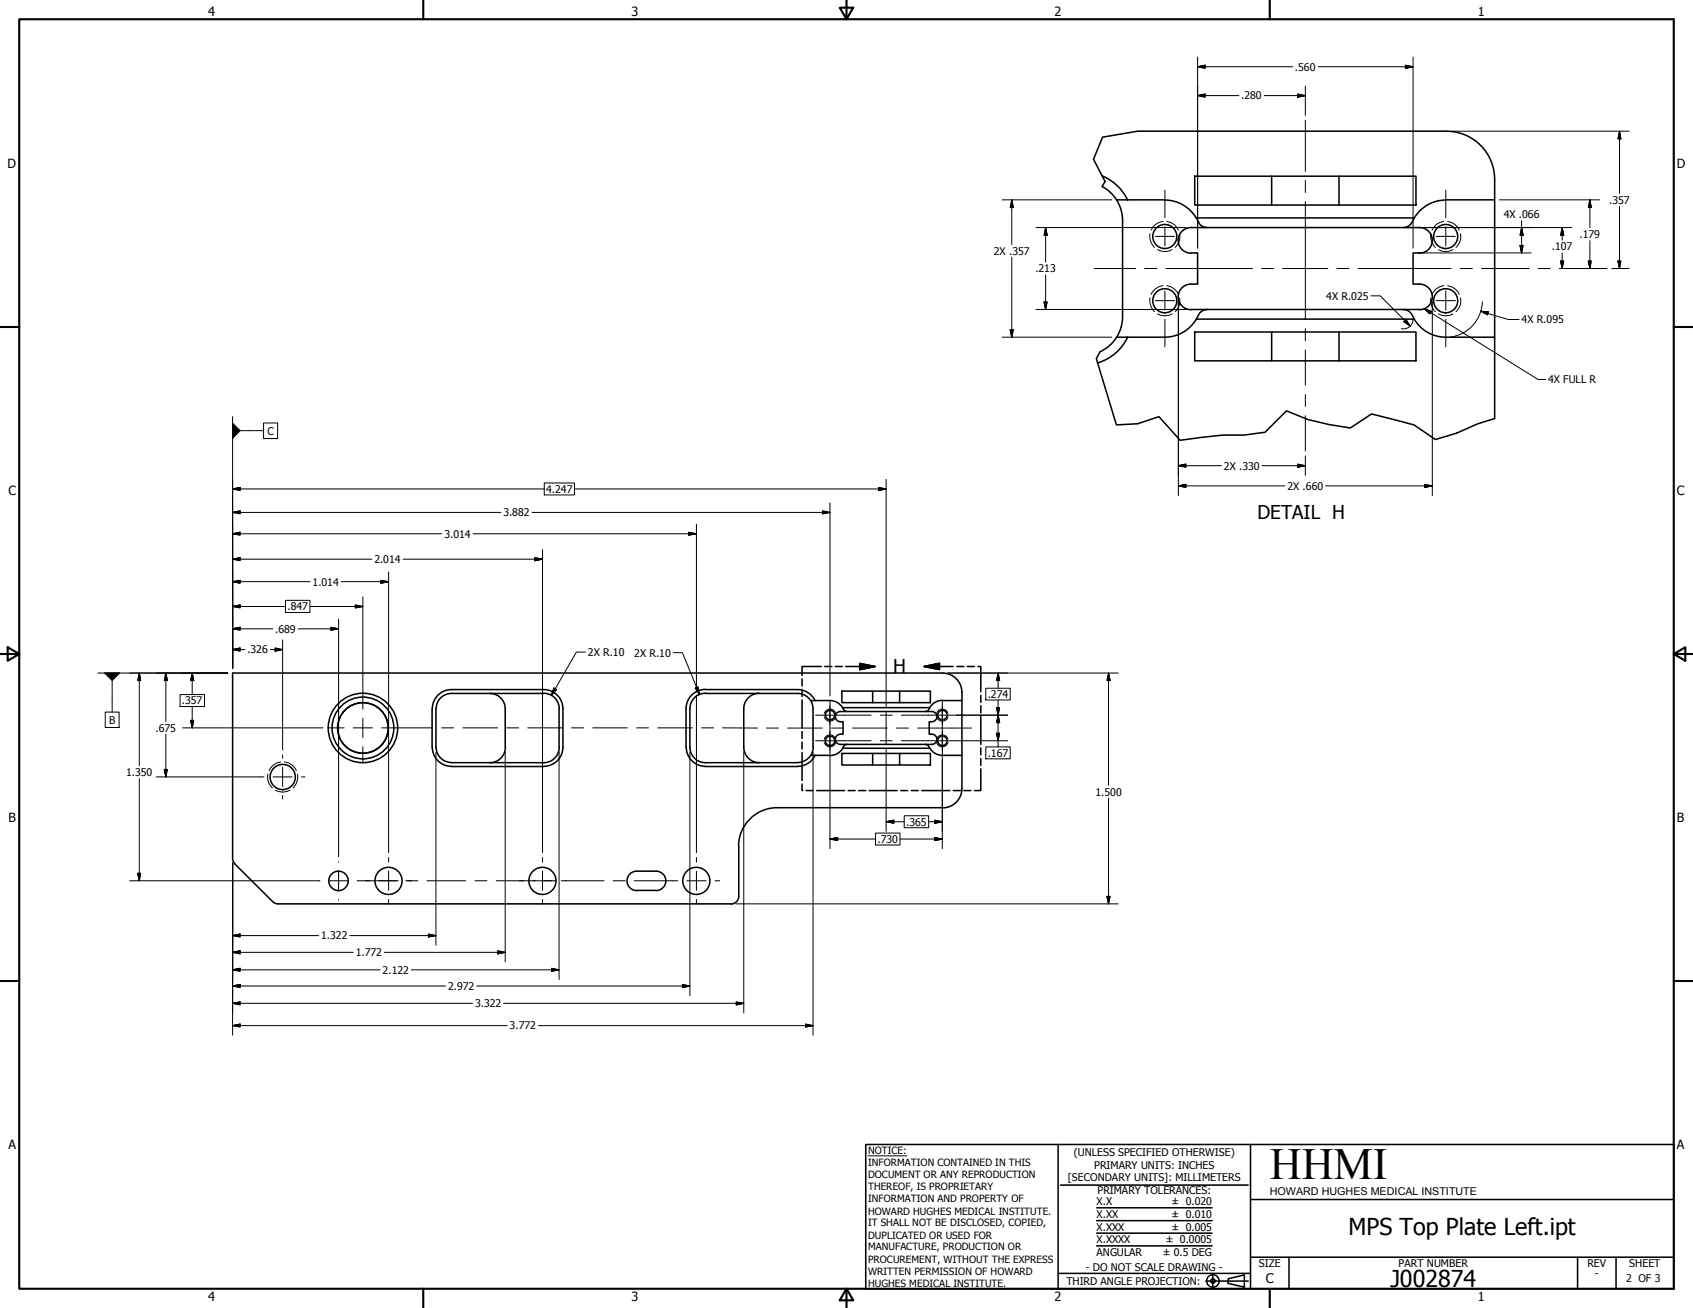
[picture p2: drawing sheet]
<svg xmlns="http://www.w3.org/2000/svg" width="559mm" height="432mm" viewBox="0 0 559 432" stroke-linecap="round" stroke-linejoin="round" font-family="sans-serif">
<!-- layer: Visible (ANSI) -->
<g fill="none" stroke="#000" stroke-width=".51">
<path d="M363.8 58.1a15.9 15.9 0 0 1 8.4 7.9M375.5 43.3h101.9a15.9 15.9 0 0 1 15.9 15.9M394.3 58.2h25.4v9.5h-25.4zM419.7 58.2h22.3M442 58.2h25.4v9.5h-25.4zM493.3 59.2v6.8h-16.1a12 12 0 0 0-10.4 6M363.8 61.6a12.7 12.7 0 0 1 4.7 4.4M368.5 66a12.7 12.7 0 0 1 2 6.8v31.8a12.7 12.7 0 0 1-7.4 11.5M368.6 66h15.9M384.5 66a12 12 0 0 1 10.3 6M419.7 67.7h22.3M466.8 71.9a3.9 3.9 0 0 1-3.6 3.2"/>
<path d="M466.8 71.9h-71.9a3.8 3.8 0 0 0 3.6 3.2M493.3 66v45.3M393.1 83.6a4.2 4.2 0 0 1-4.2-4.3 4.2 4.2 0 0 1 4.2-4.2h75.5a4.2 4.2 0 0 1 4.2 4.3 4.2 4.2 0 0 1-4.3 4.2M393.1 83.5h2.2v10.3a5.3 5.3 0 0 0-5.8 2.1 4.2 4.2 0 0 0 3.6 6.3M468.6 83.5h-2.2v10.3a5.2 5.2 0 0 1 5.8 2.1 4.2 4.2 0 0 1-3.7 6.3M368.6 111.3h15.9M372.2 111.4a15.9 15.9 0 0 1-9.9 8.4M393.1 102.2h75.5M394.3 109.6h25.4v9.5h-25.4zM394.8 105.4a12 12 0 0 1-10.3 5.9M398.5 102.2a3.1 3.1 0 0 0-3 1.9l-.6 1.2h71.9M419.7 109.6h22.3"/>
<path d="M419.7 119.1h22.3M442 109.6h25.4v9.5h-25.4zM463.2 102.2a3.8 3.8 0 0 1 3.6 3.1M466.8 105.4a12 12 0 0 0 10.4 5.9h16.1v26.9M142.6 234v12.7M143.9 234v12.7M149 227.6h30.5a6.3 6.3 0 0 1 6.3 6.4M149 228.9h30.5M149 228.9a5 5 0 0 0-5 5.1M149 227.6a6.3 6.3 0 0 0-6.3 6.4M161.7 228.9a5 5 0 0 1 5.1 5.1M166.8 234v12.7"/>
<path d="M179.5 228.9a5.1 5.1 0 0 1 5.1 5.1M184.5 234v12.7M185.8 234v12.7M226.4 234v12.7M227.7 234v12.7M232.8 227.6h30.5a6.3 6.3 0 0 1 5.7 3.7M232.8 228.9h30.5l1.4 .2 1.3 .6 1.6 1.6M232.8 228.9a5.1 5.1 0 0 0-5.1 5.1M232.8 227.6a6.4 6.4 0 0 0-6.4 6.4M245.5 234v12.7M250.6 228.9a5.1 5.1 0 0 0-5.1 5.1M267.6 231.3l.6 1.3 .2 1.4"/>
<path d="M267.6 231.3h7.1l2 .8 1.4 1.5M268.4 234v12.7M277.9 228.2h10.1v3.8h-10.1zM288 228.2h8.9M288 232h8.9M296.9 228.2h10.2v3.8h-10.2zM306.9 233.6a1.53 1.53 0 0 1-1.5 1.3M306.9 233.6h-28.8a1.4 1.4 0 0 0 1.4 1.3M307.6 234.9a1.68 1.68 0 0 1 1.6 1.7 1.68 1.68 0 0 1-1.6 1.7M307.6 234.9h-30.2a1.68 1.68 0 0 0-1.7 1.7 1.68 1.68 0 0 0 1.7 1.7h.9v4.1a1.78 1.78 0 0 0-2.4 .9 1.78 1.78 0 0 0 1.1 2.4h30.6M307.6 238.3h-.9v4.1h.9M311.1 231.2l-2.1 .5-1.2 .8-.9 1.1"/>
<path d="M311.1 222.2a6.4 6.4 0 0 1 6.4 6.3v2.8h-6.5M311.1 222.2h-234.3v61.6l.7 1.3 12.5 12.5M317.5 231.3v18.1M142.7 246.7a6.3 6.3 0 0 0 6.3 6.3M144 246.7a5 5 0 0 0 5 5M149 253h30.5M166.8 246.7a5.1 5.1 0 0 1-5.1 5.1M184.6 246.7a5.1 5.1 0 0 1-5.1 5.1h-30.5M185.8 246.7a6.3 6.3 0 0 1-6.3 6.3M226.5 246.7a6.3 6.3 0 0 0 6.3 6.3M227.7 246.7a5.1 5.1 0 0 0 5.1 5.1M232.8 253h30.5"/>
<path d="M232.8 251.8h30.5M245.5 246.7a5.1 5.1 0 0 0 5.1 5.1M267.6 249.4l-1 1.1-1.2 .8-2.1 .4M267.6 249.4h6.3M268.4 246.7l-.2 1.4-.6 1.3M269 249.4a6.3 6.3 0 0 1-5.7 3.6M277.9 248.7h10.1v3.8h-10.1zM278.2 247l-.9 1.2-1.2 .8-2.1 .4M279.5 245.7a1.4 1.4 0 0 0-1.4 1.3M288 248.7h8.9M288 252.5h8.9M296.9 248.7h10.2v3.8h-10.2z"/>
<path d="M305.4 245.7a1.53 1.53 0 0 1 1.5 1.3h-28.8M306.9 247l.9 1.1 1.2 .8 2.1 .5M307.6 242.4a1.68 1.68 0 0 1 1.6 1.7 1.68 1.68 0 0 1-1.6 1.6M311 249.4h6.5v10.9M243.8 279.3v16.5M311.1 266.6h-54.6a12.7 12.7 0 0 0-12.7 12.8M317.5 260.3a6.4 6.4 0 0 1-6.4 6.4M90 297.7l1 .6 .8 .1h149.5M210.1 293.9h6.4M210.1 287.6h6.4M210.2 287.6a3.2 3.2 0 0 0-3.3 3.2 3.2 3.2 0 0 0 3.3 3.2M216.6 287.6a3.2 3.2 0 0 1 3.2 3.2 3.2 3.2 0 0 1-3.2 3.2"/>
<path d="M243.8 295.9a2.57 2.57 0 0 1-2.5 2.6"/>
<circle cx="384.5" cy="78.1" r="4"/>
<circle cx="477.2" cy="78.1" r="4"/>
<circle cx="384.5" cy="99.3" r="4"/>
<circle cx="477.2" cy="99.3" r="4"/>
<circle cx="274" cy="236.1" r="1.56"/>
<circle cx="311.1" cy="236.1" r="1.56"/>
<circle cx="93.3" cy="256.5" r="4.2"/>
<circle cx="119.8" cy="240.3" r="11.5"/>
<circle cx="119.8" cy="240.3" r="8.4"/>
<circle cx="119.8" cy="240.3" r="10.2"/>
<circle cx="274" cy="244.6" r="1.56"/>
<circle cx="311.1" cy="244.6" r="1.56"/>
<circle cx="111.7" cy="290.8" r="3.2"/>
<circle cx="128.2" cy="290.8" r="4.5"/>
<circle cx="179" cy="290.8" r="4.5"/>
<circle cx="229.8" cy="290.8" r="4.5"/>
</g>
<!-- layer: Hidden Narrow (ANSI) -->
<g fill="none" stroke="#000" stroke-width=".33">
<path d="M379.6 77.2a4.8 4.8 0 0 0 1.5 4.5M383.9 73.1a4.9 4.9 0 0 0-3.9 2.8M385.1 73.1a4.8 4.8 0 0 1 3.8 2.8M389.3 77.2a4.4 4.4 0 0 1-1.4 4.5M472.3 77.2a4.8 4.8 0 0 0 1.5 4.5M476.6 73.1a4.9 4.9 0 0 0-3.9 2.8M477.8 73.1a4.8 4.8 0 0 1 3.8 2.8M482 77.2a4.4 4.4 0 0 1-1.4 4.5M379.6 98.4a4.8 4.8 0 0 0 1.5 4.5M382.1 82.4a4.8 4.8 0 0 0 4.7 0M383.9 94.3a4.9 4.9 0 0 0-3.9 2.9M385.1 94.3a4.8 4.8 0 0 1 3.8 2.9"/>
<path d="M389.3 98.4a4.4 4.4 0 0 1-1.4 4.5M472.3 98.4a4.8 4.8 0 0 0 1.5 4.5M474.8 82.4a4.8 4.8 0 0 0 4.8 0M476.6 94.3a4.9 4.9 0 0 0-3.9 2.9M477.8 94.3a4.8 4.8 0 0 1 3.8 2.9M482 98.4a4.4 4.4 0 0 1-1.4 4.5M382.1 103.6a4.8 4.8 0 0 0 4.7 0M474.8 103.6a4.8 4.8 0 0 0 4.8 0M272 236.7a2.03 2.03 0 0 0 1.9 1.4 2.03 2.03 0 0 0 1.9-1.4M272.1 235.5a1.92 1.92 0 0 1 1.8-1.4 1.92 1.92 0 0 1 1.9 1.4M309.1 236.7a2.03 2.03 0 0 0 1.9 1.4 2.03 2.03 0 0 0 1.9-1.4M309.2 235.5a1.92 1.92 0 0 1 1.8-1.4 1.92 1.92 0 0 1 1.9 1.4"/>
<path d="M88.5 255.5a4.5 4.5 0 0 0 1.4 4.6M92.6 251.5a4.8 4.8 0 0 0-3.8 2.9M93.9 251.5a4.9 4.9 0 0 1 3.9 2.9M98.2 255.5a4.9 4.9 0 0 1-1.5 4.6M272 245.2a2 2 0 0 0 1.9 1.4 2 2 0 0 0 1.9-1.4M272.1 244a1.92 1.92 0 0 1 1.8-1.4 1.92 1.92 0 0 1 1.9 1.4M309.1 245.2a2 2 0 0 0 1.9 1.4 2 2 0 0 0 1.9-1.4M309.2 244a1.92 1.92 0 0 1 1.8-1.4 1.92 1.92 0 0 1 1.9 1.4M90.9 260.9a4.8 4.8 0 0 0 4.8 0"/>
</g>
<!-- layer: Visible Narrow (ANSI) -->
<path d="M375.5 43.3l-11.6 2-3 7.3 3.8 7.3-.9 1.7M363.1 116.1l-1.2 2.3 6.6 21.9 7-.4 7-2.4 7 7.9 14-1.8h7.1l7-.9 7-7.1 7.1 2.9 7 1.6 7 1.2 7-4.6 14 3.6 7.1 4.8 7-2.1 7-3.1 5.5-1.7" fill="none" stroke="#000" stroke-width=".51"/>
<!-- layer: Title (ANSI) -->
<g fill="none" stroke="#000" stroke-width=".51">
<path d="M283.8 219l5 1-5 1zM264.7 224.2v2.2M264.7 227.6v2.3M264.7 231.1v9.2M271.1 220h-6.4v2.9M272.2 220h2.4M275.7 220h2.3M279.1 220h9.7M305.1 220l5-1v2zM305.1 220h9.5M315.8 220h2.3M319.3 220h2.3"/>
<path d="M322.8 220h.9v8.3M323.7 229.6v2.2M323.7 233v2.3M323.7 236.5v9.2M264.7 258.8v2.2h.2M264.7 241.5v2.3M264.7 245v2.3M264.7 248.4v9.3M323.7 253.8v7.2h-2.1M323.7 246.9v2.3M323.7 250.4v2.3M266.1 261h2.3"/>
<path d="M269.6 261h9.2M280 261h2.3M283.4 261h2.4M286.9 261h9.3M297.3 261h2.3M300.8 261h2.3M304.2 261h9.3M314.6 261h2.4M318.1 261h2.3"/>
</g>
<path d="M305.1 220l5-1zM305.1 220l5-1v2zM283.8 221l5-1zM283.8 219l5 1-5 1z" fill="#000" stroke="#000" stroke-width=".51"/>
<!-- layer: Break Line (ANSI) -->
<g fill="none" stroke="#000" stroke-width=".7">
<path d="M6.3 6.3h546.1v419.1h-546.1zM139.7 0v6.3M277.2 2.5h4.4l-2.2 3.8zM279.4 0v6.3M419.1 0v6.3M0 107.9h6.3M552.4 107.9h6.4M0 215.9h6.3M2.5 213.7l3.8 2.2-3.8 2.2zM552.4 215.9l3.9-2.2v4.4zM552.4 215.9h6.4M0 323.8h6.3"/>
<path d="M552.4 323.8h6.4M139.7 425.4v6.4M279.4 425.4l2.2 3.9h-4.4zM279.4 425.4v6.4M419.1 425.4v6.4"/>
</g>
<!-- layer: Border (ANSI) -->
<g fill="none" stroke="#000" stroke-width=".51">
<path d="M285.8 377.8h266.6v47.6h-266.6zM349.2 377.8v47.6M412.7 377.8v47.6M350 391.2h62M361.9 398.7h38.1M412.7 396h139.7M361.9 411.3h38.1M361.9 407.1h38.1M361.9 403h38.1M412.7 415h139.7M425.4 415v10.4M520.7 415v10.4"/>
<path d="M533.4 415v10.4M349.2 420.4h63.5M398 422.9h14M400.3 420.6v4.6M405.4 422.1l5.3-1.2v4l-5.3-1.2z"/>
<circle cx="400.3" cy="422.9" r="2.06"/>
<circle cx="400.3" cy="422.9" r=".73"/>
</g>
<path d="M286.5 381.6h12.8" fill="none" stroke="#000" stroke-width=".33"/>
<!-- layer: Hatch (ANSI) -->
<g fill="none" stroke="#000" stroke-width=".33">
<path d="M381.3 78h6.4M384.5 62.8v9.1M384.5 74.9v6.3M474 78h6.4M477.2 62.8v9.1M477.2 74.9v6.3M381.3 99.3h6.4M384.5 96.1v6.3M474 99.3h6.4M477.2 96.1v6.3M384.5 105.4v9.1M477.2 105.4v9.1"/>
<path d="M119.8 228.8v5.3M119.8 237.1v6.4M273.9 232.9v6.4M311 232.9v6.4M86 256.5h1.1M90.1 256.5h6.4M93.3 249.2v1.1M93.3 253.3v6.4M99.5 256.5h1.1M119.8 246.5v5.3M273.9 241.4v6.3M311 241.4v6.3"/>
<path d="M93.3 262.6v1.2M111.8 284.4v.2M111.8 287.6v6.3M111.8 296.9v.2M120.6 290.8h1.5M125.1 290.8h6.3M128.3 283.1v1.5M128.3 287.6v6.3M128.3 296.9v1.5M134.4 290.8h1.6M171.4 290.8h1.5M175.9 290.8h6.3"/>
<path d="M179.1 283.1v1.5M179.1 287.6v6.3M179.1 296.9v1.5M185.2 290.8h1.6M229.9 283.1v1.5M229.9 287.6v6.3M229.9 296.9v1.5"/>
</g>
<!-- layer: Symbol (ANSI) -->
<path d="M470.1 101.9l2.4 .9zM470.1 101.9l2.4 .9-.6 .8zM76.8 139.7v5zM76.8 139.7l2.4 2.5-2.4 2.5zM34.5 222.2h5zM34.5 222.2h5l-2.5 2.5z" fill="#000" stroke="#000" stroke-width=".33"/>
<path d="M470.1 101.9l2.4 .9-.6 .8zM470.1 101.9l7 4.3M477.3 106.4l30.4 18.9h2.5M76.8 137.5v83.1M87 139.6h4.6v5.2h-4.6zM79.2 142.2h7.8M32.3 222.2h42.8M34.7 235.1h4.6v5.1h-4.6zM37 224.7v10.4" fill="none" stroke="#000" stroke-width=".33"/>
<!-- layer: Detail Boundary (ANSI) -->
<g fill="none" stroke="#000" stroke-width=".33">
<path d="M395.3 18.9v63M466.4 18.9v63M395.3 31.6l2.5-.5v1zM395.3 22l2.5-.5v1zM395.3 31.6h13.6M395.3 22h31.4M417.3 31.6h13.5M428.3 31.1l2.5 .5-2.5 .5zM430.8 28.4v9.7M435 22h31.4M463.9 21.5l2.5 .5-2.5 .5zM479 43.3h58.7"/>
<path d="M534.5 43.3l.5 2.5h-1zM534.5 43.3v20.6M330.8 66h36.2M333.9 66l.6 2.5h-1.1zM333.9 66v14.7M341.9 75.1h42.5M345.1 75.1l.5 2.6h-1zM345.1 75.1v11.5M384.6 75.1h6.9M464.8 75.1h12.3M477.3 75.1h41.5M494.9 66h33"/>
<path d="M502.2 75.1l.5 2.6h-1zM502.2 72.9v10.6M515.6 75.1l.5 2.6h-1zM515.6 75.1v4.1M524.8 66l.4 2.5h-.9zM524.8 66v9.2M524.8 79.4v9.2M534.5 68.1v20.5M333.9 85v26.3M344.6 99.7h1l-.5 2.5zM345.1 90.8v11.4M388.9 99.6v64"/>
<path d="M452.5 97.7h3l10 9.9M468 83.5h37.4M472.8 99.6v64M489.3 99.6a12.1 12.1 0 0 1-10.5 11.7M501.7 81h1l-.5 2.5zM515.1 86.2h1l-.5 2.4zM515.6 83.5v5.1M524.3 86.2h.9l-.4 2.4zM532 88.6h5.7M534 86.2h1l-.5 2.4zM330.8 111.3h36.2M333.4 108.8h1.1l-.6 2.5z"/>
<path d="M341.9 102.2h42.5M384.6 102.2h6.9M464.1 105.5l1.4 2.1-2.1-1.4zM466.4 105.7a3.2 3.2 0 0 1-3.9 2.8M488.8 102.7l2.5 .3-.3 .9zM488.8 102.7l9 2.8h3.6M76.8 158.2v62.4M179.6 159.4h10v4h-10zM292.5 158.2v75.3M388.9 153.7l2.5-.5v1zM388.9 153.7h14.3M416.6 153.7h14.2"/>
<path d="M428.3 153.2l2.5 .5-2.5 .5zM430.8 150.5v6.4M470.2 159.9l2.6 .5-2.6 .5zM76.8 176.2l2.4-.5v1zM76.8 169.2l2.4-.5v.9zM76.8 161.4l2.4-.5v1zM76.8 176.2h69.1M76.8 169.2h88.6M76.8 161.4h102.8M156.1 176.2h73.8M175.6 169.2h98.3M189.6 161.4h102.9"/>
<path d="M227.3 175.7l2.6 .5-2.6 .5zM229.9 173v54.1M271.5 168.7l2.4 .5-2.4 .4zM273.9 166v63.7M290 160.9l2.5 .5-2.5 .5zM388.9 160.4l2.5-.5v1zM388.9 160.4h35.2M437.5 160.4h35.3M76.8 192l2.4-.4v.9zM76.8 184.6l2.4-.5v1zM76.8 192h25.6M76.8 184.6h45.9"/>
<path d="M94.2 198.2h8.1v4h-8.1zM112.6 192h15.7M117.3 199.7l2.5 .5-2.5 .5zM119.8 197v31.8M125.7 191.6l2.6 .4-2.6 .5zM128.3 188.8v51.4M133 184.6h46.1M176.5 184.1l2.6 .5-2.6 .5zM179.1 181.4v58.8M76.8 214.4l2.4-.5v1zM76.8 207.6l2.4-.5v.9zM76.8 200.2l2.4-.5v1z"/>
<path d="M76.8 214.4h4M76.8 207.6h13.2M76.8 200.2h17.4M89.2 214.4h4.1M90.8 213.9l2.5 .5-2.5 .5zM93.3 211.3v36.3M98.4 207.6h13.4M102.3 200.2h17.5M109.2 207.1l2.6 .5-2.6 .4zM111.8 204.4v35.8M193.2 215.3h-3l-8.2 14.3M222.2 215.5h3l5.7 13.8"/>
<path d="M42.8 222.2h32.4M46 222.2l.4 2.5h-.9zM46 222.2v30.6M54.7 222.2l.5 2.5h-1zM54.7 222.2v16M59.4 229.3h8.1v3.9h-8.1zM62.9 237.8h1l-.5 2.5zM63.4 222.2l.5 2.5h-1zM63.4 222.2v7.1M63.4 233.2v7.1M182.8 227.1l.9 .5-1.7 2zM229.5 227.1l.9-.3 .5 2.5z"/>
<path d="M229.9 229.4v10.8M312.7 222.2h56.4M315.8 236.1h16.8M325.4 227.2h8v3.9h-8zM328.9 233.6h1l-.5 2.5zM329.4 222.2l.5 2.5h-1zM329.4 236.1l.5 2.5h-1zM329.4 222.2v5M329.4 231.1v15.5M365.9 222.2l.5 2.5h-1zM365.9 222.2v37.1M46 257v33.8"/>
<path d="M51.6 256.5h34.4M54.2 254h1l-.5 2.5zM54.7 242.4v14.1M60.3 240.3h46.3M111.8 240.4v42.4M128.3 240.4v41.1M143.9 248.3v42.3M166.8 248.3v42.3M179.1 240.4v41.1M184.5 248.3v42.3M227.7 248.3v42.3M229.9 240.4v41.1"/>
<path d="M245.5 248.3v86.1M268.4 248.3v93.5M273.9 249.3v30.9M292.5 247.1v27.3M311 249.3v30.9M315.8 244.5h16.8M325.4 246.6h8v3.9h-8zM328.9 242.1h1l-.5 2.4zM273.9 277l2.6-.5v1zM273.9 277h15.1M289 275h8.1v4h-8.1zM292.5 271.3l2.5-.5v1z"/>
<path d="M292.5 271.3h5.9M297.1 277h13.9M298.4 269.3h8.1v3.9h-8.1zM306.5 271.3h4.5M308.5 276.5l2.5 .5-2.5 .5zM308.5 270.8l2.5 .5-2.5 .5zM365.9 263.5v34.9M42.8 290.8h62.5M45.5 288.3h.9l-.4 2.5zM76.8 284.9v56.9M143.9 290.9v21.1M166.8 290.9v26.7"/>
<path d="M184.5 290.9v32.4M227.7 290.9v37.8M242.9 298.4h126.2M365.4 295.9h1l-.5 2.5zM76.8 308.9l2.4-.5v.9zM76.8 314.4l2.4-.5v1zM76.8 308.9h28.4M76.8 314.4h39.8M115.4 308.9h28.5M126.9 314.4h39.9M141.4 308.4l2.5 .5-2.5 .4zM164.3 313.9l2.5 .5-2.5 .5z"/>
<path d="M182.1 319.7l2.4 .5-2.4 .4zM76.8 320.2l2.4-.5v.9zM76.8 325.5l2.4-.5v1zM76.8 331.2l2.4-.4v.9zM76.8 338.6l2.4-.5v.9zM76.8 320.2h48.7M76.8 325.5h70.3M76.8 331.2h79.2M76.8 338.6h90.6M135.8 320.2h48.7M157.4 325.5h70.3M166.2 331.2h79.3"/>
<path d="M177.7 338.6h90.7M225.2 325l2.5 .5-2.5 .5zM243 330.8l2.5 .4-2.5 .5zM265.9 338.1l2.5 .5-2.5 .4z"/>
</g>
<g fill="#000" stroke="#000" stroke-width=".33">
<path d="M395.3 31.6l2.5-.5zM395.3 31.6l2.5-.5v1zM395.3 22l2.5-.5zM395.3 22l2.5-.5v1zM428.3 32.1l2.5-.5zM428.3 31.1l2.5 .5-2.5 .5zM463.9 22.5l2.5-.5zM463.9 21.5l2.5 .5-2.5 .5zM534.5 43.3l.5 2.5zM534.5 43.3l.5 2.5h-1zM333.9 66l.6 2.5zM333.9 66l.6 2.5h-1.1z"/>
<path d="M345.1 75.1l.5 2.6zM345.1 75.1l.5 2.6h-1zM502.2 75.1l.5 2.6zM502.2 75.1l.5 2.6h-1zM515.6 75.1l.5 2.6zM515.6 75.1l.5 2.6h-1zM524.8 66l.4 2.5zM524.8 66l.4 2.5h-.9zM344.6 99.7l.5 2.5zM344.6 99.7h1l-.5 2.5zM501.7 81l.5 2.5zM501.7 81h1l-.5 2.5z"/>
<path d="M515.1 86.2l.5 2.4zM515.1 86.2h1l-.5 2.4zM524.3 86.2l.5 2.4zM524.3 86.2h.9l-.4 2.4zM534 86.2l.5 2.4zM534 86.2h1l-.5 2.4zM333.4 108.8l.5 2.5zM333.4 108.8h1.1l-.6 2.5zM463.4 106.2l2.1 1.4zM464.1 105.5l1.4 2.1-2.1-1.4zM488.8 102.7l2.5 .3zM488.8 102.7l2.5 .3-.3 .9z"/>
<path d="M388.9 153.7l2.5-.5zM388.9 153.7l2.5-.5v1zM388.9 160.4l2.5-.5zM388.9 160.4l2.5-.5v1zM428.3 154.2l2.5-.5zM428.3 153.2l2.5 .5-2.5 .5zM76.8 176.2l2.4-.5zM76.8 176.2l2.4-.5v1zM76.8 169.2l2.4-.5zM76.8 169.2l2.4-.5v.9zM76.8 161.4l2.4-.5zM76.8 161.4l2.4-.5v1z"/>
<path d="M227.3 176.7l2.6-.5zM227.3 175.7l2.6 .5-2.6 .5zM271.5 169.6l2.4-.4zM271.5 168.7l2.4 .5-2.4 .4zM290 161.9l2.5-.5zM290 160.9l2.5 .5-2.5 .5zM470.2 160.9l2.6-.5zM470.2 159.9l2.6 .5-2.6 .5zM76.8 192l2.4-.4zM76.8 192l2.4-.4v.9zM76.8 184.6l2.4-.5zM76.8 184.6l2.4-.5v1z"/>
<path d="M76.8 200.2l2.4-.5zM76.8 200.2l2.4-.5v1zM125.7 192.5l2.6-.5zM125.7 191.6l2.6 .4-2.6 .5zM176.5 185.1l2.6-.5zM176.5 184.1l2.6 .5-2.6 .5zM76.8 214.4l2.4-.5zM76.8 214.4l2.4-.5v1zM76.8 207.6l2.4-.5zM76.8 207.6l2.4-.5v.9zM90.8 214.9l2.5-.5zM90.8 213.9l2.5 .5-2.5 .5z"/>
<path d="M109.2 208l2.6-.4zM109.2 207.1l2.6 .5-2.6 .4zM117.3 200.7l2.5-.5zM117.3 199.7l2.5 .5-2.5 .5zM46 222.2l.4 2.5zM46 222.2l.4 2.5h-.9zM54.7 222.2l.5 2.5zM54.7 222.2l.5 2.5h-1zM62.9 237.8l.5 2.5zM62.9 237.8h1l-.5 2.5zM63.4 222.2l.5 2.5zM63.4 222.2l.5 2.5h-1z"/>
<path d="M182.8 227.1l-.8 2.5zM182.8 227.1l.9 .5-1.7 2zM229.5 227.1l1.4 2.2zM229.5 227.1l.9-.3 .5 2.5zM328.9 233.6l.5 2.5zM328.9 233.6h1l-.5 2.5zM329.4 222.2l.5 2.5zM329.4 222.2l.5 2.5h-1zM329.4 236.1l.5 2.5zM329.4 236.1l.5 2.5h-1zM365.9 222.2l.5 2.5zM365.9 222.2l.5 2.5h-1z"/>
<path d="M54.2 254l.5 2.5zM54.2 254h1l-.5 2.5zM328.9 242.1l.5 2.4zM328.9 242.1h1l-.5 2.4zM273.9 277l2.6-.5zM273.9 277l2.6-.5v1zM292.5 271.3l2.5-.5zM292.5 271.3l2.5-.5v1zM308.5 277.5l2.5-.5zM308.5 276.5l2.5 .5-2.5 .5zM308.5 271.8l2.5-.5zM308.5 270.8l2.5 .5-2.5 .5z"/>
<path d="M45.5 288.3l.5 2.5zM45.5 288.3h.9l-.4 2.5zM365.4 295.9l.5 2.5zM365.4 295.9h1l-.5 2.5zM76.8 308.9l2.4-.5zM76.8 308.9l2.4-.5v.9zM76.8 314.4l2.4-.5zM76.8 314.4l2.4-.5v1zM76.8 320.2l2.4-.5zM76.8 320.2l2.4-.5v.9zM141.4 309.3l2.5-.4zM141.4 308.4l2.5 .5-2.5 .4z"/>
<path d="M164.3 314.9l2.5-.5zM164.3 313.9l2.5 .5-2.5 .5zM76.8 325.5l2.4-.5zM76.8 325.5l2.4-.5v1zM76.8 331.2l2.4-.4zM76.8 331.2l2.4-.4v.9zM76.8 338.6l2.4-.5zM76.8 338.6l2.4-.5v.9zM182.1 320.6l2.4-.4zM182.1 319.7l2.4 .5-2.4 .4zM225.2 326l2.5-.5zM225.2 325l2.5 .5-2.5 .5z"/>
<path d="M243 331.7l2.5-.5zM243 330.8l2.5 .4-2.5 .5zM265.9 339l2.5-.4zM265.9 338.1l2.5 .5-2.5 .4z"/>
</g>
<!-- layer: Center Mark (ANSI) -->
<g fill="none" stroke="#000" stroke-width=".33">
<path d="M430.8 39.7v16.9M430.8 59.6v4M430.8 66.5v39M361.2 88.6h13.6M377.8 88.6h4M384.8 88.6h28.6M416.4 88.6h4M423.4 88.6h14.9M441.3 88.6h4M448.2 88.6h30.8M482 88.6h4M488.9 88.6h15.8"/>
<path d="M507.7 88.6h4M514.7 88.6h15.7M430.8 108.5v4M430.8 115.5v11.7M430.8 130.2v4M430.8 137.2v11.7M269.2 236.1h18.3M273.9 231.3v18M290.5 236.1h4M292.5 235.1v10.5M297.5 236.1h18.3M311 231.3v18"/>
<path d="M108.2 240.3h5.4M116.6 240.3h6.3M125.9 240.3h16.8M145.8 240.3h3.9M152.8 240.3h11.4M167.2 240.3h4M174.2 240.3h11.5M188.7 240.3h4M195.6 240.3h11.5M210.1 240.3h4M217.1 240.3h11.4M231.5 240.3h4"/>
<path d="M238.5 240.3h11.5M253 240.3h4M260 240.3h11.4M269.2 244.5h18.3M274.4 240.3h4M281.4 240.3h11.5M290.5 244.5h4M295.8 240.3h4M297.5 244.5h18.3M302.8 240.3h17.9M105.3 290.8h.3M108.6 290.8h6.3"/>
<path d="M117.9 290.8h13M133.9 290.8h4M140.9 290.8h12.8M156.8 290.8h3.9M163.8 290.8h12.8M179.6 290.8h4M186.6 290.8h12.8M202.4 290.8h4M209.4 290.8h14.3M226.7 290.8h6.3M236 290.8h1.6"/>
</g>
<text font-size="14.7" x="419.1" y="389.2">HHMI</text>
<g font-size="7.7">
<text x="445.1" y="407.7">MPS Top Plate Left.ipt</text>
<text x="458.9" y="424.8">J002874</text>
</g>
<g font-size="6.3">
<text x="415" y="171.2">DETAIL H</text>
<text x="294.8" y="222.3">H</text>
</g>
<text font-size="4.4" x="417.8" y="423.5">C</text>
<g font-size="4.2">
<text x="68.7" y="5.3">4</text>
<text x="208.4" y="5.3">3</text>
<text x="348.1" y="5.3">2</text>
<text x="487.8" y="5.3">1</text>
<text x="2.5" y="55.5">D</text>
<text x="553.5" y="55.5">D</text>
<text x="2.8" y="163.4">C</text>
<text x="553.5" y="163.4">C</text>
<text x="2.9" y="271.4">B</text>
<text x="553.5" y="271.4">B</text>
<text x="2.8" y="379.3">A</text>
<text x="553.5" y="379.3">A</text>
<text x="68.7" y="429.5">4</text>
<text x="208.4" y="429.6">3</text>
<text x="348.1" y="429.6">2</text>
<text x="487.8" y="429.5">1</text>
</g>
<text font-size="3.6" x="419.1" y="394.3">HOWARD HUGHES MEDICAL INSTITUTE</text>
<g font-size="3.5">
<text x="427.4" y="23.3">.560</text>
<text x="409.6" y="32.8">.280</text>
<text x="531.1" y="67.2">.357</text>
<text x="496.3" y="72">4X .066</text>
<text x="512.2" y="82.7">.107</text>
<text x="521.3" y="78.6">.179</text>
<text x="328" y="84.1">2X .357</text>
<text x="341.8" y="89.9">.213</text>
<text x="437.8" y="98.9">4X R.025</text>
<text x="502.2" y="106.7">4X R.095</text>
<text x="511" y="126.6">4X FULL R</text>
<text x="88.3" y="143.4">C</text>
<text x="404" y="155">2X .330</text>
<text x="424.9" y="161.7">2X .660</text>
<text x="180.3" y="162.7">4.247</text>
<text x="166.2" y="170.4">3.882</text>
<text x="146.7" y="177.5">3.014</text>
<text x="123.6" y="185.9">2.014</text>
<text x="103.2" y="193.3">1.014</text>
<text x="94.9" y="201.5">.847</text>
<text x="90.9" y="208.9">.689</text>
<text x="81.7" y="215.7">.326</text>
<text x="194.1" y="216.5">2X R.10</text>
<text x="209.4" y="216.7">2X R.10</text>
<text x="60.1" y="232.5">.357</text>
<text x="326" y="230.4">.274</text>
<text x="36" y="238.9">B</text>
<text x="51.4" y="241.6">.675</text>
<text x="326" y="249.8">.167</text>
<text x="41.6" y="256.2">1.350</text>
<text x="361.6" y="262.6">1.500</text>
<text x="299.1" y="272.5">.365</text>
<text x="289.6" y="278.3">.730</text>
<text x="106" y="310.1">1.322</text>
<text x="117.4" y="315.7">1.772</text>
<text x="126.3" y="321.4">2.122</text>
<text x="147.9" y="326.8">2.972</text>
<text x="156.8" y="332.5">3.322</text>
<text x="168.2" y="339.9">3.772</text>
<text x="354.5" y="381.6">(UNLESS SPECIFIED OTHERWISE)</text>
<text x="352.5" y="390">[SECONDARY UNITS]: MILLIMETERS</text>
<text x="361.1" y="385.8">PRIMARY UNITS: INCHES</text>
<text x="362.3" y="394.1">PRIMARY TOLERANCES:</text>
<text x="361.9" y="397.9">X.X</text>
<text x="386.7" y="398">± 0.020</text>
<text x="361.9" y="402.1">X.XX</text>
<text x="361.9" y="406.3">X.XXX</text>
<text x="386.7" y="402.1">± 0.010</text>
<text x="386.7" y="406.3">± 0.005</text>
<text x="361.9" y="410.5">X.XXXX</text>
<text x="384.7" y="410.5">± 0.0005</text>
<text x="358.4" y="419.7">- DO NOT SCALE DRAWING -</text>
<text x="361.9" y="414.6">ANGULAR</text>
<text x="383.8" y="414.7">± 0.5 DEG</text>
<text x="415.5" y="418.4">SIZE</text>
<text x="461.6" y="418.3">PART NUMBER</text>
<text x="523.9" y="418.3">REV</text>
<text x="537.8" y="418.4">SHEET</text>
<text x="352" y="424.2">THIRD ANGLE PROJECTION:</text>
<text x="526.4" y="421.6">-</text>
<text x="536.7" y="423.2">2 OF 3</text>
</g>
<g font-size="3.3">
<text x="286.5" y="381.1">NOTICE:</text>
<text x="286.5" y="385">INFORMATION CONTAINED IN THIS</text>
<text x="286.5" y="389">DOCUMENT OR ANY REPRODUCTION</text>
<text x="286.5" y="392.9">THEREOF, IS PROPRIETARY</text>
<text x="286.5" y="396.9">INFORMATION AND PROPERTY OF</text>
<text x="286.5" y="400.9">HOWARD HUGHES MEDICAL INSTITUTE.</text>
<text x="286.5" y="404.9">IT SHALL NOT BE DISCLOSED, COPIED,</text>
<text x="286.5" y="408.9">DUPLICATED OR USED FOR</text>
<text x="286.5" y="412.8">MANUFACTURE, PRODUCTION OR</text>
<text x="286.5" y="416.8">PROCUREMENT, WITHOUT THE EXPRESS</text>
<text x="286.5" y="420.8">WRITTEN PERMISSION OF HOWARD</text>
<text x="286.5" y="424.8">HUGHES MEDICAL INSTITUTE.</text>
</g>
</svg>
